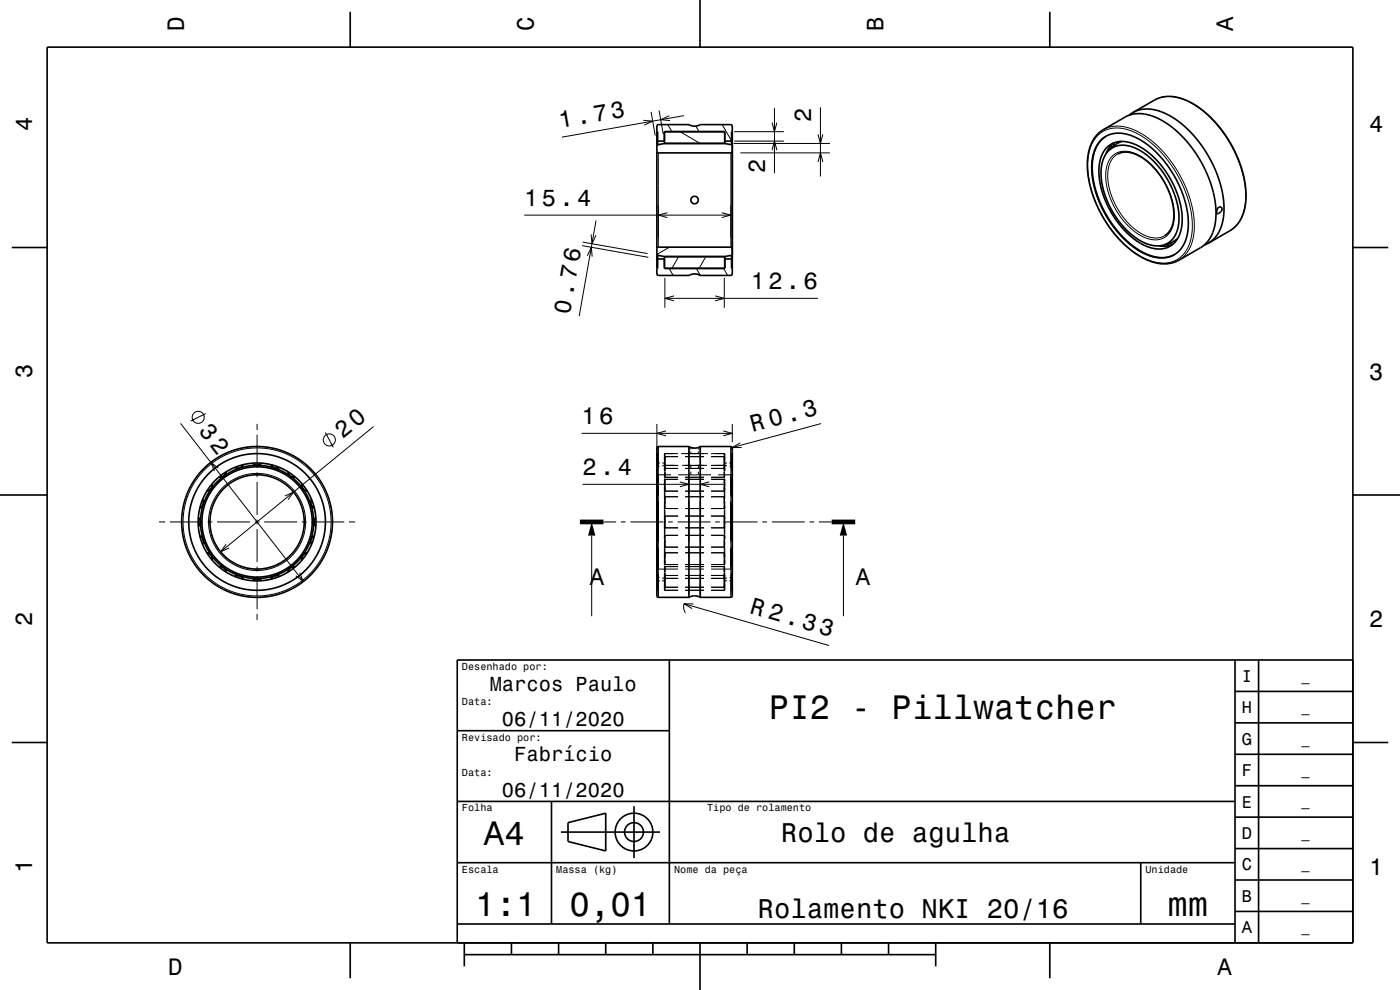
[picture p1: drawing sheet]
<svg xmlns="http://www.w3.org/2000/svg" width="297mm" height="210mm" viewBox="0 0 297 210" stroke-linecap="round" stroke-linejoin="round" font-family="sans-serif">
<g fill="none" stroke="#000" stroke-width=".21">
<path d="M136.5 25.5l2 .2-1.8 .8M138.1 23.7l.9 5.1M139.7 32.4v20M139.7 30.7l-.3 .2M139.8 23.4l.9 5.1M141.7 26.4l.8 1.5M142 24.6l-1.8 .8 2 .2M144.2 27.9l4.4 2.5M145.1 24.5l-25.9 4.6M147.6 26.7l.7 1.2M153.2 26.4l2 3.5M155.1 32.4v20"/>
<path d="M155.7 30.4h20.4M155.8 29.9h10.5M155.8 27.9h10.5M157.1 32.4h19M163.8 31.9l.5-2 .5 2M163.8 26l.5 1.9 .5-1.9M164.3 22.9v13.8M173.5 34.4l.5-2 .6 2M173.5 28.5l.5 1.9 .6-1.9M174 22.8v14.6M232.9 28.7l1.6-1.1 1.7-.4 2 .1 2.3 .7 2.3 1.2 2.1 1.7 2.2 2.4 1.8 2.3 1.6 2.9 1.3 2.9 .7 2.7 .4 2.9-.1 2.6-.4 2.1-1 1.8-1.4 1.4-1.5 .7-1.9 .2-1.9-.3-2.1-.8-2-1.2-2.2-1.8-2-2.1-1.6-2.2-1.4-2.4-1.2-2.7-.9-3-.5-2.5v-2.5l.3-2.2 .7-1.9zM234.1 27.5l1.6-.6 2-.1 2 .4 2.3 1.1 2.3 1.6 2 1.8 2.1 2.4 1.6 2.5 1.4 2.7 1.1 3 .6 2.7 .3 2.7-.2 2.6-.7 2.1-1 1.6-1.4 1.2"/>
<path d="M234.8 32.3v.1M234.9 32.1v.2M236 33.1a4.7 4.7 0 0 1 5.8-.1l1.4 1 1.5 1.4 1.4 1.7 1.1 1.7 .9 2 .6 1.9 .4 1.8v1.9a4.2 4.2 0 0 1-3.8 4.5 10 10 0 0 1-7.4-4.7l-1.5-2.3-1.2-2.7-.5-2.6-.1-2a5.4 5.4 0 0 1 1.4-3.5zM236.2 30.3a.53 .53 0 0 1-.1 .7 .53 .53 0 0 1-.6 .1M236.3 30.3l-.1 .7M237.1 32.7a5.7 5.7 0 0 0-2 6l.8 3.1 1.7 3.3 2.2 2.6 1.2 1.1 1.4 .9a4.8 4.8 0 0 0 4.7 .3M244.9 21.2l1.8-.6 1.9-.1 2.2 .5 2.3 1.1 2.1 1.5 2.2 2 1.8 2.3 1.8 2.7 1.4 2.6 1 3 .6 2.7 .3 3-.3 2.3-.7 2.1-1 1.5-1.4 1.1M111.2 45.6h43.9M123.5 52.1l14 2.5M123.6 51.4l13.8 2.4M124.6 54.3l.8-1.8 .2 1.9M125.4 49.7l.2 2 .8-1.8"/>
<path d="M126.4 46.8l-3.5 20.3M140.8 54.9l.2 .3M141.1 58.9v6.4M141.6 45.1l-1.9 .5 1.9 .6M142 56.9l.8 1.5M142 52.4l-2.6 1.6M144 54.4l-1.5 2.5M147.7 56.9l.9 1.5M149.7 54.4l-1.4 2.5M153.1 45.1l2 .5-2 .6M153.5 56.9l.9 1.5M153.7 58.9v6.4"/>
<path d="M246.2 52.1l.1 .1M246.4 52.1l.1 .1M247.9 51.6h.1M248.1 51.6l.7 .3M248.6 51.9a.52 .52 0 0 0-.5-.2 .52 .52 0 0 0-.4 .5M141.1 63.3h32.4M143 62.8l-1.9 .5 1.9 .5M151.7 62.8l2 .5-2 .5M38.3 89.8l26.1 33.6M43.6 87.7l-3.2 1.6M46.3 99.3l-1.6-1.2 .8 1.8M51.5 98.6a1.15 1.15 0 0 1-1.6 .5"/>
<path d="M53.7 98.2a1.15 1.15 0 0 0 1.7 0M54.5 89.9v1.3M54.5 92.2v7M57.6 98.6a1.15 1.15 0 0 0 1.6 .5M69 91.7l1.7 3.2M79.2 90.5l-32.4 26.6M123.4 91.9h32M139.4 89.9v18.8M139.4 96.2h.1v3.8M139.5 98.2h.5M139.7 94.7v32M139.9 98.9l-.5 .1"/>
<path d="M140.5 98.2h.5M141 96.3l.1-.1v.5M141 99.3l2.9 .1M141 98.6l.1 .1M141.1 96.9v4.3M141.1 96.9l-.1 .1M141.1 96.9h2.8M141.1 98.7h2.8M141.1 98.7l-.6 .1M141.3 91.4l-1.9 .5 1.9 .5M143.9 96.2h-2.9v3.8M143.9 98.7l-2.9 .1"/>
<path d="M144.5 96.2h5.7M144.7 98.7h5.3M145.4 96.9h4M145.4 99.4h4M145.4 98.7h4M146.2 94.7v4.5M146.6 95.8v.4h.7h.9v-.4M146.6 99.4v-.7h1.6v.7M146.6 94.9v.4M146.6 94.9l.5 .1M147.5 95.1h-.1M148.2 94.9v.4"/>
<path d="M148.6 94.7v4.5M150.9 96.2h2.9v3.8M150.9 96.9h2.8M150.9 98.7l2.9 .1M150.9 98.7h2.8M153.4 91.4l2 .5-2 .5M153.7 96.9v4.3M153.7 96.9l.1 .1M153.7 98.7l.5 .1M153.8 96.3l-.1-.1v.5M153.8 99.3l-2.9 .1M153.8 98.6l-.1 .1"/>
<path d="M153.8 98.2h.4M154.7 98.2h.5M154.8 98.9l.6 .1v2.4M155.1 94.7v32M155.4 89.9v3.9M155.4 96.2h-.2v3.8M157.1 93.9l-1.8 1h2M174.2 89.8l-19.1 5.2M33.7 110.7h1.3M36 110.7h7M42.1 109.9a1.15 1.15 0 0 1 0 1.7M42.4 113.8a1.15 1.15 0 0 1 .5 1.6"/>
<path d="M42.9 106.1a1.15 1.15 0 0 1-.5 1.6M43.9 117.4a1.15 1.15 0 0 1 1 1.3M44 110.7h1M44.9 102.7a1.15 1.15 0 0 1-1 1.4M46 110.7h7M47.9 100.1a1.15 1.15 0 0 1-1.4 1M48 115.4l-1.2 1.7 1.8-.9M54 110.7h1M54.5 100.2v1M54.5 102.2v7M54.5 110.2v1M54.5 112.2v7"/>
<path d="M56 110.7h7M60.5 105.2l1.8-.8-1.2 1.6M61.2 100.1a1.15 1.15 0 0 0 1.4 1M64 110.7h1M64.1 102.7a1.15 1.15 0 0 0 1 1.4M65.1 117.4a1.15 1.15 0 0 0-1 1.3M66 110.7h7M66.1 106.1a1.16 1.16 0 0 0 .6 1.6M66.7 113.8a1.15 1.15 0 0 0-.6 1.6M67 109.9a1.15 1.15 0 0 0 0 1.7M74 110.7h1.3M123.6 102.7h30"/>
<path d="M125.5 113.6v17.1M128 110.7h2.7M131.7 110.7h1M133.7 110.7h7M139.4 100.4l.3 .3h2.7M139.5 101.5v4M139.5 107v7.5M139.5 116v4M141 100.5l.1 .7M141 101.5v4.4M141 106.2v8.3M141 114.9v.7"/>
<path d="M141 115.8v4.2M141 104.1l2.9 .1M141 107.8l.1 .1M141 111.9l2.9 .1M141 116l2.9 .1M141 119.7l.1 .1M141.1 101.7v6.2M141.1 113.6v6.2M141.1 101.2h2.8M141.1 101.7l-.1 .1M141.1 101.7h2.8M141.1 107.9h2.8"/>
<path d="M141.1 113.6l-.1 .1M141.1 113.6h2.8M141.1 119.8h2.8M141.1 108.2v5M141.7 110.7h1M143.7 110.7h7M143.9 105.4l-2.9 .1M143.9 109.5l-2.9 .1M143.9 117.3l-2.9 .1M143.9 100.7h2.7M144.2 102.2l2 .5-2 .6M145.4 101.2h4"/>
<path d="M145.4 101.7h4M145.4 104.2h4M145.4 105.4h4M145.4 107.9h4M145.4 112h4M145.4 109.5h4M145.4 116.1h4M145.4 113.6h4M145.4 119.8h4M145.4 117.3h4M146.2 100.7v4M146.2 106.2v8.6"/>
<path d="M146.2 116.3v4M146.6 100v.7M146.6 100.7h1.6M148.2 100v.7M148.2 100.7h2.7M148.6 100.7v4M148.6 106.2v8.6M148.6 116.3v4M150.5 102.2l-1.9 .5 1.9 .6M150.9 101.2h2.8M150.9 117.3l2.9 .1M150.9 101.7h2.8"/>
<path d="M150.9 105.4l2.9 .1M150.9 107.9h2.8M150.9 109.5l2.9 .1M150.9 113.6h2.8M150.9 119.8h2.8M151.7 110.7h1M153.7 101.7v6.2M153.7 108.2v5M153.7 113.6v6.2M153.7 101.7l.1 .1M153.7 113.6l.1 .1M153.7 110.7h7"/>
<path d="M153.8 100.5l-.1 .7M153.8 101.5v4.4M153.8 106.2v8.3M153.8 114.9v.7M153.8 115.8v4.2M153.8 104.1l-2.9 .1M153.8 107.8l-.1 .1M153.8 111.9l-2.9 .1M153.8 116l-2.9 .1M153.8 119.7l-.1 .1M155.2 101.5v4M155.2 107v7.5"/>
<path d="M155.2 116v4M155.4 100.4l-.3 .3h-2.7M155.4 102.9v4M155.4 108.4v4.7M155.4 114.6v4M161.7 110.7h1M163.7 110.7h7M171.7 110.7h1M173.7 110.7h2.7M178.9 113.6v17.1M46.5 120.3a1.14 1.14 0 0 1 1.4 1M49.9 122.3a1.15 1.15 0 0 1 1.6 .5"/>
<path d="M53.7 123.2a1.15 1.15 0 0 1 1.7 0M54.5 120.2v1M54.5 122.2v7M54.5 130.2v1.3M59.2 122.3a1.15 1.15 0 0 0-1.6 .5M62.6 120.3a1.15 1.15 0 0 0-1.4 1M63.6 121.5l.8 1.9-1.6-1.3M139.4 122.4l.5 .1M139.5 121.5v3.7h-.1M139.5 123.2h.5M140.5 123.2h.5M140.5 122.6l.6 .1"/>
<path d="M141 120.6v.7M141 121.5v3.7h2.9M141 122.6l2.9 .1M141 124.5l.1 .1M141.1 120.2v4.4M141.1 124.8v.4l-.1-.1M141.1 120.2l-.1 .2M141.1 120.2h2.8M141.1 124.6h2.8M141.1 122.7l-.1 .1M141.1 122.7h2.8M143.9 120.7h-4.2l-.3 .3"/>
<path d="M143.9 122.1l-2.9 .1M145.4 122.7h4M145.4 120.2h4M145.4 124.6h4M145.4 122.1h4M145.4 125.2h4M145.4 120.7h4M145.4 130a2.32 2.32 0 0 1-.3-1.9l30.8 8.8M146.2 121.8v4.4M146.2 126.5v.2M147.1 128.1h-2l1.7 1M148.6 121.8v4.4"/>
<path d="M148.6 126.5v.2M150.9 120.7h4.2l.3 .3M150.9 120.2h2.8M150.9 122.1l2.9 .1M150.9 124.6h2.8M150.9 122.7h2.8M153.7 120.2v4.4M153.7 124.8v.4l.1-.1M153.7 120.2l.1 .2M153.7 122.7l.1 .1M153.8 120.6v.7M153.8 121.5v3.7h-2.9"/>
<path d="M153.8 122.6l-2.9 .1M153.8 124.5l-.1 .1M153.8 123.2h.4M154.2 122.6l-.5 .1M154.7 123.2h.5M155.2 121.5v3.7h.2M155.4 120.1v2.3l-.6 .1"/>
<circle cx="42" cy="88.5" r="1.28"/>
<circle cx="69.9" cy="93.3" r="1.28"/>
<circle cx="54.5" cy="110.7" r="10.3"/>
<circle cx="54.5" cy="110.7" r="15.7"/>
</g>
<g fill="none" stroke="#000" stroke-width=".35">
<path d="M10 10h277v190h-277zM74.3 2.5v7.5M148.5 0v10M222.7 2.5v7.5M139.4 32.1l.3 .3h15.4l.3-.3M139.4 27.9h.1v2.8M139.4 26.5l6.8-.1a2.33 2.33 0 0 0 2.4 0h6.5l.3 .3v31.4l-.3 .3h-6.5a2.33 2.33 0 0 0-2.4 0h-6.5l-.3-.3zM139.5 29.9h1.5M141 30.4v-2.5h12.8v2.5M141 30.3l.1 .1M141.1 30.4h12.6M141.1 27.9l-.1 .1"/>
<path d="M141.1 30.4l-1.7 .3M153.7 27.9l.1 .1M153.7 30.4l1.7 .3M153.8 30.3l-.1 .1M153.8 29.9h1.4M155.4 27.9h-.2v2.8M232.7 28.6l1.4-1.1 5.2-3 1.7-.4 2.1 .1 2.7 1 2.9 1.8 2.7 2.5 2.5 3.3 1.9 3.5 1.4 3.9 .7 3.8-.1 3.4-.7 2.4-1.3 1.9-1 .8-4.7 2.7a7.9 7.9 0 0 1-7.9-.6 24.7 24.7 0 0 1-11.5-20 9 9 0 0 1 2-6zM233.6 29.7l1.3-.9 1.8-.5 2 .1 1.9 .6 2.1 1.2 1.9 1.4 2.1 2.3 1.6 2.1 1.5 2.6 1.1 2.5 .8 2.8 .4 2.6-.1 2.4-.5 2.1-.9 1.7-1.3 1.2-1.3 .6-1.5 .2-1.9-.2-1.9-.7-1.9-1.1-1.9-1.5-1.8-1.9-1.7-2.4-1.4-2.4-1.1-2.4-.8-2.8-.4-2.2-.1-2.3 .3-2 .7-1.7zM234.7 28.9l-1.4 1.1-.9 1.5-.5 1.8-.2 2.4 .2 2.3 .7 2.7 .9 2.5 1.3 2.5 1.5 2.3 1.8 2.2 2.1 1.8 1.9 1.4 2 .8 1.8 .4 1.9-.1 1.4-.5M234.9 31.2l1.2-.8 1.6-.4 1.6 .1 1.7 .6 1.6 .9 1.8 1.4 1.6 1.7 1.6 2.2 1.3 2.1 .9 2.3 .7 2.3 .3 2.4-.1 2.1-.4 1.6-.9 1.5-1.1 1-1.3 .5-1.4 .1-1.7-.3-1.6-.7-1.7-1.1-1.7-1.5-1.5-1.6-1.2-1.8-1-1.8-1-2.2-.6-2.1-.4-2.2-.1-1.8 .3-1.9 .6-1.4zM235.3 31.8l-.8 1-.6 1.3-.3 1.6v1.6l.2 2 .5 1.8 .7 1.8 1 2 2.4 3.2 1.3 1.3 1.5 1.3 1.5 .8 1.5 .5 1.5 .2 1.2-.2M235.3 31.8a5.4 5.4 0 0 1 6.6 .1l1.9 1.4 1.8 1.8 1.8 2.4 1.2 2.5 .9 2.2 .5 2.7 .1 2.5-.5 1.9a4.3 4.3 0 0 1-2.7 2.7"/>
<path d="M235.5 31.1h.6M236.1 31.1h.1M236.2 30.3l-.9 1-.7 1.3M237 30.4l-1.7 1.4M237.1 32.7a4.9 4.9 0 0 1 5.2 .8 15.6 15.6 0 0 1 6.7 12.9 4.4 4.4 0 0 1-1.9 3.6M237.7 30l-.7 .4M238 30l-1 .4M240.4 23.9l1.7-.7h1.9l2.2 .5 2.3 1 2.3 1.7 2 1.9 2 2.4 1.6 2.5 1.4 2.7 1 2.9 .7 3 .2 2.7-.3 2.3-.6 2-1 1.6-1.4 1.2M240.4 23.9l-.8 .5M240.4 23.9l4.5-2.7a7.9 7.9 0 0 1 7.9 .6 24.7 24.7 0 0 1 11.6 19.8 8 8 0 0 1-3.5 7.3l-4.5 2.7M2.5 52.5h7.5M139.4 52.7l.3-.3h15.4l.3 .3"/>
<path d="M139.4 54.1l1.7 .3M139.5 54.2v2.7h-.1M139.5 54.9h1.5M141 54.4v2.5h12.8v-2.5M141 56.8l.1 .1M141.1 54.4l-.1 .1M141.1 54.4h12.6M153.7 54.4l.1 .1M153.8 56.8l-.1 .1M153.8 54.9h1.4M155.2 54.2v2.7h.2M155.4 54.1l-1.7 .3"/>
<path d="M247.9 51.6l-.3 .6M248.7 51.9l-1.3 .3-1.5-.1M249.1 51.2l-2.2 .8M249.7 50.8l-.6 .4M249.8 50.6l-.7 .6M256.4 51.6l-.9 .4M258.4 44.1a.52 .52 0 0 1 .8 .1 .52 .52 0 0 1-.2 .7l-.7 .4a.87 .87 0 0 1 .1-1.2zM287 52.5h7.5M51.6 98.6a1.25 1.25 0 0 1-1.8 .6M53.6 98.3a1.25 1.25 0 0 0 1.9 0M57.5 98.6a1.25 1.25 0 0 0 1.8 .6M146.2 94.7l1.2 .4"/>
<path d="M146.2 94.7h-6.5l-.3 .3v31.4l.3 .3h6.5M146.2 94.7v32M147.1 95l.3 .1M148.6 94.7l-1.2 .4M148.6 94.7h6.5l.3 .3v31.4l-.3 .3h-6.5M148.6 94.7v32M0 105h10M42.1 109.7a1.25 1.25 0 0 1 0 2M42.4 113.6a1.25 1.25 0 0 1 .6 1.9M43 105.9a1.25 1.25 0 0 1-.6 1.9M43.9 117.3a1.25 1.25 0 0 1 1.1 1.5M45 102.6a1.25 1.25 0 0 1-1.1 1.6"/>
<path d="M48 100.1a1.25 1.25 0 0 1-1.6 1.1M61.1 100.1a1.25 1.25 0 0 0 1.5 1.1M64.1 102.6a1.25 1.25 0 0 0 1.1 1.6M65.2 117.3a1.25 1.25 0 0 0-1.1 1.5M66.1 105.9a1.25 1.25 0 0 0 .6 1.9M66.7 113.6a1.25 1.25 0 0 0-.6 1.9M67 109.7a1.25 1.25 0 0 0 0 2M287 105h10M46.4 120.2a1.25 1.25 0 0 1 1.6 1.2M49.8 122.3a1.25 1.25 0 0 1 1.8 .6M53.6 123.2a1.25 1.25 0 0 1 1.9 0M59.3 122.3a1.25 1.25 0 0 0-1.8 .6"/>
<path d="M62.6 120.2a1.25 1.25 0 0 0-1.5 1.2M142 140v56M146.2 126.7a2.33 2.33 0 0 1 2.4 0M262 140v60M267 140v60M287 140h-190v60M2.5 157.5h7.5M97 155h45M262 153.3h25M262 146.7h25M287 157.5h7.5M97 170h165"/>
<path d="M117 170v26M119 176.5h21M120.5 174.5l8-2v8l-8-2zM134.5 171v11M262 173.3h25M262 166.7h25M262 160h25M97 196h165M97 183h165M242 183v13M262 193.3h25M262 186.7h25"/>
<path d="M262 180h25M74.3 200v7.5M98.5 202.5h100M98.5 200v5M108.5 200v2.5M118.5 200v2.5M128.5 200v2.5M138.5 200v2.5M148.5 200v10M158.5 200v2.5M168.5 200v2.5M178.5 200v2.5"/>
<path d="M188.5 200v2.5M198.5 200v5M222.7 200v7.5"/>
<circle cx="147.4" cy="42.4" r=".8"/>
<circle cx="54.5" cy="110.7" r="16"/>
<circle cx="54.5" cy="110.7" r="14.5"/>
<circle cx="54.5" cy="110.7" r="11.7"/>
<circle cx="54.5" cy="110.7" r="12"/>
<circle cx="54.5" cy="110.7" r="12.5"/>
<circle cx="54.5" cy="110.7" r="10"/>
<circle cx="134.5" cy="176.5" r="2"/>
<circle cx="134.5" cy="176.5" r="4"/>
</g>
<path d="M123 110.7h5M176.4 110.7h5" fill="none" stroke="#000" stroke-width="1" stroke-linecap="butt"/>
<g fill="#000">
<path d="M125.5 110.7l.8 2.9h-1.6z" fill-rule="evenodd"/>
<path d="M178.9 110.7l.8 2.9h-1.5z" fill-rule="evenodd"/>
</g>
<g font-size="7.2">
<text x="163.1" y="152.6">PI2 - Pillwatcher</text>
<text x="102.7" y="179.3">A4</text>
<text x="100.8" y="194.3">1:1</text>
<text x="120.8" y="194.3">0,01</text>
<text x="247.7" y="194.3">mm</text>
</g>
<g font-size="5.8">
<text x="165.7" y="178.6">Rolo de agulha</text>
<text x="160.8" y="194.6">Rolamento NKI 20/16</text>
</g>
<text font-size="5.1" x="159.6" y="91.7" transform="rotate(-15 159.6 91.7)">R 0.3</text>
<g font-size="5">
<text x="39" y="6.5" transform="rotate(-90 39 6.5)">D</text>
<text x="113.2" y="6.5" transform="rotate(-90 113.2 6.5)">C</text>
<text x="187.4" y="6.5" transform="rotate(-90 187.4 6.5)">B</text>
<text x="261.6" y="6.5" transform="rotate(-90 261.6 6.5)">A</text>
<text x="6.8" y="27.8" transform="rotate(-90 6.8 27.8)">4</text>
<text x="118.9" y="27.1" transform="rotate(-10 118.9 27.1)">1.73</text>
<text x="172" y="25.8" transform="rotate(-90 172 25.8)">2</text>
<text x="290.5" y="28.1">4</text>
<text x="162.3" y="36.7" transform="rotate(-90 162.3 36.7)">2</text>
<text x="111.2" y="43.6">15.4</text>
<text x="159.3" y="61.3">12.6</text>
<text x="120.9" y="66.7" transform="rotate(-80 120.9 66.7)">0.76</text>
<text x="6.8" y="80.3" transform="rotate(-90 6.8 80.3)">3</text>
<text x="290.5" y="80.6">3</text>
<text x="123.4" y="89.9">16</text>
<text x="42.1" y="91.4" transform="rotate(52 42.1 91.4)">32</text>
<text x="72.7" y="93.2" transform="rotate(-39 72.7 93.2)">20</text>
<text x="123.6" y="100.7">2.4</text>
<text x="125.1" y="124">A</text>
<text x="181.6" y="124">A</text>
<text x="158.9" y="130" transform="rotate(16 158.9 130)">R 2.33</text>
<text x="6.8" y="132.8" transform="rotate(-90 6.8 132.8)">2</text>
<text x="290.5" y="133.1">2</text>
<text x="6.8" y="185.3" transform="rotate(-90 6.8 185.3)">1</text>
<text x="290.5" y="185.6">1</text>
<text x="35.7" y="206.8">D</text>
<text x="258.3" y="206.8">A</text>
</g>
<g font-size="4.3">
<text x="103.9" y="146.5">Marcos Paulo</text>
<text x="106.5" y="154">06/11/2020</text>
<text x="109.1" y="161.5">Fabrício</text>
<text x="106.5" y="169">06/11/2020</text>
</g>
<g font-size="3.6">
<text x="263.4" y="144.6">I</text>
<text x="263.4" y="151.3">H</text>
<text x="263.4" y="158">G</text>
<text x="263.4" y="164.6">F</text>
<text x="263.4" y="171.3">E</text>
<text x="263.4" y="178">D</text>
<text x="263.4" y="184.6">C</text>
<text x="263.4" y="191.3">B</text>
<text x="263.4" y="198">A</text>
</g>
<g font-size="2.9">
<text x="276.1" y="144.4">_</text>
<text x="276.1" y="151">_</text>
<text x="276.1" y="157.7">_</text>
<text x="276.1" y="164.4">_</text>
<text x="276.1" y="171">_</text>
<text x="276.1" y="177.7">_</text>
<text x="276.1" y="184.4">_</text>
<text x="276.1" y="191.1">_</text>
<text x="276.1" y="197.7">_</text>
</g>
<g font-size="2.2">
<text x="98" y="142.1">Desenhado por:</text>
<text x="98" y="149.6">Data:</text>
<text x="98" y="157.1">Revisado por:</text>
<text x="98" y="164.6">Data:</text>
<text x="98" y="172.1">Folha</text>
<text x="150" y="172.1">Tipo de rolamento</text>
<text x="98" y="185.1">Escala</text>
<text x="118" y="185.1">Massa (kg)</text>
<text x="143" y="185.1">Nome da peça</text>
<text x="243" y="185.1">Unidade</text>
</g>
</svg>
